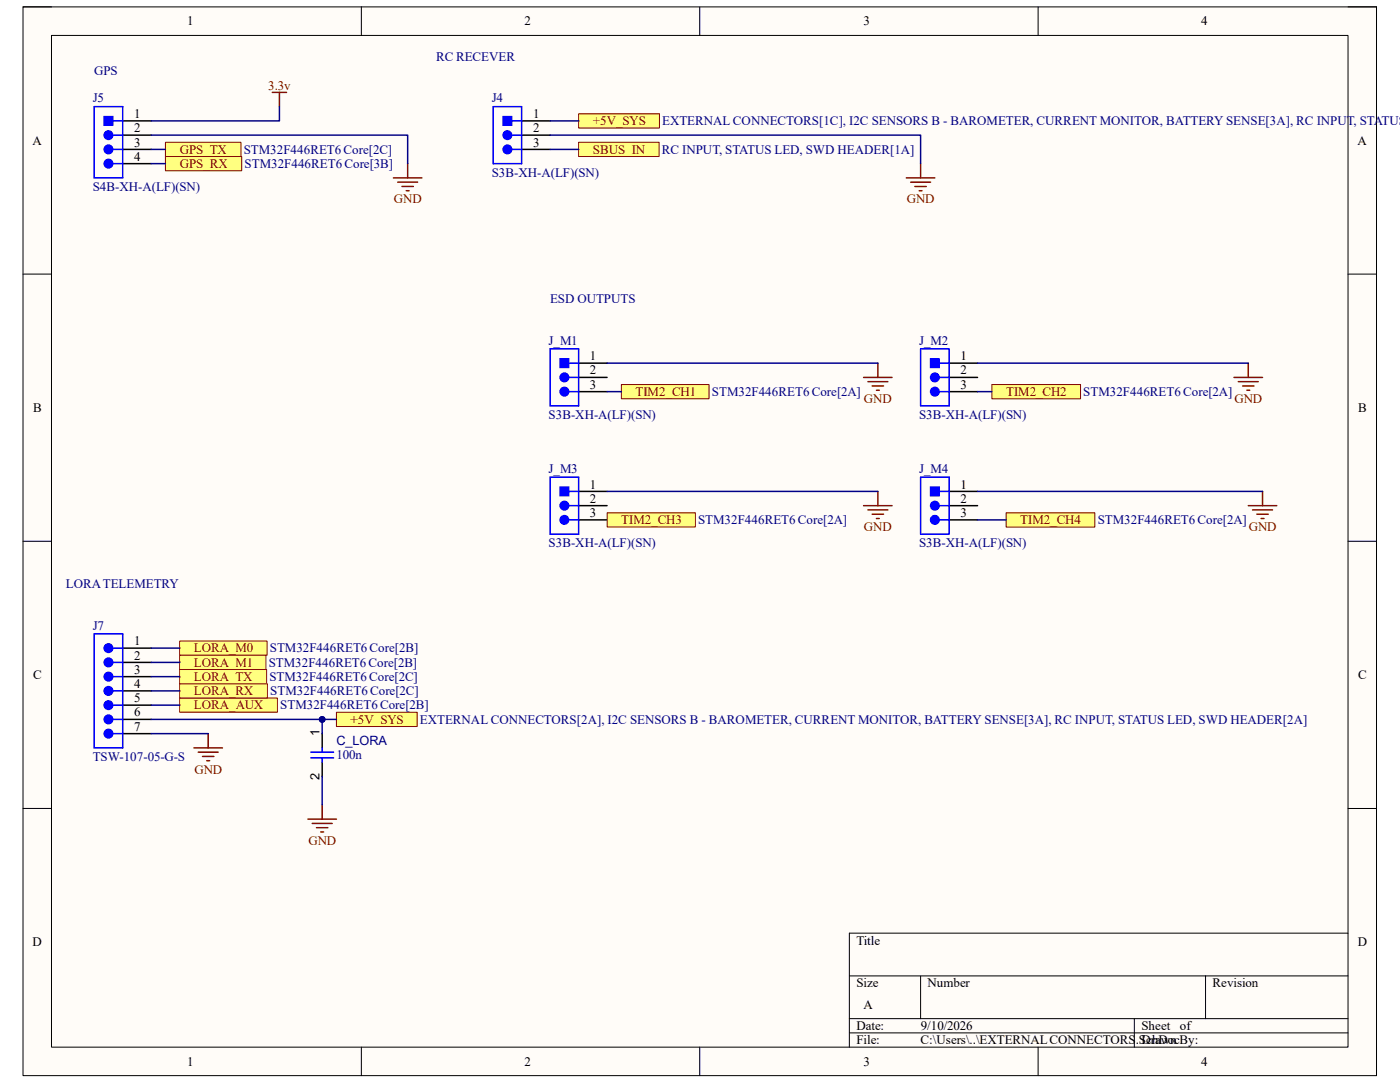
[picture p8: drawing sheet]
<svg xmlns="http://www.w3.org/2000/svg" width="279mm" height="216mm" viewBox="0 0 279 216" stroke-linecap="round" stroke-linejoin="round" font-family="sans-serif">
<path d="M4.6 1.4h270.1v213.2h-270.1z" fill-rule="evenodd" fill="#fffcf8"/>
<path d="M4.6 1.4h270.1v213.2h-270.1z" fill="none" stroke="#000" stroke-width=".2"/>
<path d="M10.3 7.1h258.7v201.8h-258.7z" fill-rule="evenodd" fill="#fffcf8"/>
<g fill="none" stroke="#000" stroke-width=".2">
<path d="M4.6 1.4h5.7M10.3 7.1h258.7v201.8h-258.7zM72.1 1.4v5.7M139.6 1.4v5.7M207.2 1.4v5.7M269 1.4h5.7v5.7M4.6 54.7h5.7M269 54.7h5.7M4.6 108h5.7M269 108h5.7M4.6 161.3h5.7M269 161.3h5.7"/>
<path d="M169.5 194.7h99.5M183.7 194.7v8.6M240.6 194.7v8.6M269 186.2h-99.5v22.7M72.1 208.9v5.7M139.6 208.9v5.7M169.5 203.3h99.5M169.5 206.1h99.5M207.2 208.9v5.7M226.4 203.3v5.6M274.7 208.9v5.7"/>
</g>
<path d="M24.5 24.1h5.7M24.5 27h5.7M24.5 29.8h5.7" fill="none" stroke="#000" stroke-width=".3"/>
<path d="M22.5 29.8h2" fill="none" stroke="#00f" stroke-width=".3"/>
<circle cx="21.6" cy="29.8" r=".85" fill="#00f"/>
<g fill="none" stroke="#00f" stroke-width=".3">
<path d="M22.5 27h2"/>
<circle cx="21.6" cy="29.8" r=".85"/>
</g>
<circle cx="21.6" cy="27" r=".85" fill="#00f"/>
<g fill="none" stroke="#00f" stroke-width=".3">
<path d="M22.5 24.1h2M22.5 32.7h2"/>
<circle cx="21.6" cy="27" r=".85"/>
</g>
<path d="M24.5 32.7h5.7" fill="none" stroke="#000" stroke-width=".3"/>
<circle cx="21.6" cy="32.7" r=".85" fill="#00f"/>
<circle cx="21.6" cy="32.7" r=".85" fill="none" stroke="#00f" stroke-width=".3"/>
<path d="M20.8 23.3h1.7v1.7h-1.7z" fill-rule="evenodd" fill="#00f"/>
<path d="M18.8 21.3h5.7v14.2h-5.7zM20.8 23.3h1.7v1.7h-1.7z" fill="none" stroke="#00f" stroke-width=".3"/>
<path d="M54.3 18.4h2.9M55.8 18.4v2.9" fill="none" stroke="#800000" stroke-width=".3"/>
<path d="M33 28.4h15.1v2.8h-15.1z" fill-rule="evenodd" fill="#ffff80"/>
<path d="M33 28.4h15.1v2.8h-15.1z" fill="none" stroke="#800000" stroke-width=".2"/>
<path d="M33 31.2h15.2v2.9h-15.2z" fill-rule="evenodd" fill="#ffff80"/>
<path d="M33 31.2h15.2v2.9h-15.2z" fill="none" stroke="#800000" stroke-width=".2"/>
<path d="M78.5 35.5h5.7M79.4 36.3h3.9M80.2 37.2h2.3M81.1 38.1h.5M81.4 32.7v2.8" fill="none" stroke="#800000" stroke-width=".3"/>
<circle cx="101.3" cy="29.8" r=".85" fill="#00f"/>
<circle cx="101.3" cy="29.8" r=".85" fill="none" stroke="#00f" stroke-width=".3"/>
<circle cx="101.3" cy="27" r=".85" fill="#00f"/>
<g fill="none" stroke="#00f" stroke-width=".3">
<path d="M102.1 27h2M102.1 29.8h2M102.1 24.1h2"/>
<circle cx="101.3" cy="27" r=".85"/>
</g>
<path d="M104.1 24.1h5.7M104.1 29.8h5.7M104.1 27h5.7" fill="none" stroke="#000" stroke-width=".3"/>
<path d="M100.4 23.3h1.7v1.7h-1.7z" fill-rule="evenodd" fill="#00f"/>
<path d="M98.4 21.3h5.7v11.4h-5.7zM100.4 23.3h1.7v1.7h-1.7z" fill="none" stroke="#00f" stroke-width=".3"/>
<path d="M115.5 22.7h16.1v2.8h-16.1z" fill-rule="evenodd" fill="#ffff80"/>
<path d="M115.5 22.7h16.1v2.8h-16.1z" fill="none" stroke="#800000" stroke-width=".2"/>
<path d="M115.5 28.4h16v2.8h-16z" fill-rule="evenodd" fill="#ffff80"/>
<path d="M115.5 28.4h16v2.8h-16z" fill="none" stroke="#800000" stroke-width=".2"/>
<path d="M180.9 35.5h5.7M181.7 36.4h4M182.6 37.2h2.3M183.4 38.1h.6M183.7 32.7v2.8" fill="none" stroke="#800000" stroke-width=".3"/>
<circle cx="112.6" cy="78.1" r=".85" fill="#00f"/>
<circle cx="112.6" cy="78.1" r=".85" fill="none" stroke="#00f" stroke-width=".3"/>
<circle cx="112.6" cy="75.3" r=".85" fill="#00f"/>
<g fill="none" stroke="#00f" stroke-width=".3">
<path d="M113.5 75.3h2M113.5 78.1h2M113.5 72.5h2"/>
<circle cx="112.6" cy="75.3" r=".85"/>
</g>
<path d="M115.5 72.5h5.7M115.5 78.1h5.7M115.5 75.3h5.7" fill="none" stroke="#000" stroke-width=".3"/>
<path d="M111.8 71.6h1.7v1.7h-1.7z" fill-rule="evenodd" fill="#00f"/>
<path d="M109.8 69.6h5.7v11.4h-5.7zM111.8 71.6h1.7v1.7h-1.7z" fill="none" stroke="#00f" stroke-width=".3"/>
<circle cx="112.6" cy="103.7" r=".85" fill="#00f"/>
<circle cx="112.6" cy="103.7" r=".85" fill="none" stroke="#00f" stroke-width=".3"/>
<circle cx="112.6" cy="100.9" r=".85" fill="#00f"/>
<g fill="none" stroke="#00f" stroke-width=".3">
<path d="M113.5 98.1h2M113.5 100.9h2M113.5 103.7h2"/>
<circle cx="112.6" cy="100.9" r=".85"/>
</g>
<path d="M115.5 98.1h5.7M115.5 103.7h5.7M115.5 100.9h5.7" fill="none" stroke="#000" stroke-width=".3"/>
<path d="M111.8 97.2h1.7v1.7h-1.7z" fill-rule="evenodd" fill="#00f"/>
<path d="M109.8 95.2h5.7v11.4h-5.7zM111.8 97.2h1.7v1.7h-1.7z" fill="none" stroke="#00f" stroke-width=".3"/>
<circle cx="186.6" cy="103.7" r=".85" fill="#00f"/>
<circle cx="186.6" cy="103.7" r=".85" fill="none" stroke="#00f" stroke-width=".3"/>
<circle cx="186.6" cy="100.9" r=".85" fill="#00f"/>
<g fill="none" stroke="#00f" stroke-width=".3">
<path d="M187.4 98.1h2M187.4 100.9h2M187.4 103.7h2"/>
<circle cx="186.6" cy="100.9" r=".85"/>
</g>
<path d="M189.4 98.1h5.7M189.4 103.7h5.7M189.4 100.9h5.7" fill="none" stroke="#000" stroke-width=".3"/>
<path d="M185.7 97.2h1.7v1.7h-1.7z" fill-rule="evenodd" fill="#00f"/>
<path d="M183.7 95.2h5.7v11.4h-5.7zM185.7 97.2h1.7v1.7h-1.7z" fill="none" stroke="#00f" stroke-width=".3"/>
<circle cx="186.6" cy="78.1" r=".85" fill="#00f"/>
<circle cx="186.6" cy="78.1" r=".85" fill="none" stroke="#00f" stroke-width=".3"/>
<circle cx="186.6" cy="75.3" r=".85" fill="#00f"/>
<g fill="none" stroke="#00f" stroke-width=".3">
<path d="M187.4 75.3h2M187.4 78.1h2M187.4 72.5h2"/>
<circle cx="186.6" cy="75.3" r=".85"/>
</g>
<path d="M189.4 72.5h5.7M189.4 78.1h5.7M189.4 75.3h5.7" fill="none" stroke="#000" stroke-width=".3"/>
<path d="M185.7 71.6h1.7v1.7h-1.7z" fill-rule="evenodd" fill="#00f"/>
<path d="M183.7 69.6h5.7v11.4h-5.7zM185.7 71.6h1.7v1.7h-1.7z" fill="none" stroke="#00f" stroke-width=".3"/>
<g fill="none" stroke="#800000" stroke-width=".3">
<path d="M172.3 75.3h5.7M173.2 76.2h4M174.1 77h2.2M174.9 77.9h.6M175.2 72.5v2.8M246.3 75.3h5.7M247.1 76.2h4M248 77h2.3M248.8 77.9h.6M249.1 72.5v2.8M175.2 98.1v2.8M252 98.1v2.8"/>
<path d="M172.3 100.9h5.7M173.2 101.7h4M174.1 102.6h2.2M174.9 103.5h.6M249.1 100.9h5.7M250 101.7h4M250.8 102.6h2.3M251.7 103.5h.6"/>
</g>
<path d="M124 76.7h17.5v2.9h-17.5z" fill-rule="evenodd" fill="#ffff80"/>
<path d="M124 76.7h17.5v2.9h-17.5z" fill="none" stroke="#800000" stroke-width=".2"/>
<path d="M121.2 102.3h17.6v2.9h-17.6z" fill-rule="evenodd" fill="#ffff80"/>
<path d="M121.2 102.3h17.6v2.9h-17.6z" fill="none" stroke="#800000" stroke-width=".2"/>
<path d="M200.8 102.3h17.7v2.9h-17.7z" fill-rule="evenodd" fill="#ffff80"/>
<path d="M200.8 102.3h17.7v2.9h-17.7z" fill="none" stroke="#800000" stroke-width=".2"/>
<path d="M197.9 76.7h17.7v2.9h-17.7z" fill-rule="evenodd" fill="#ffff80"/>
<path d="M197.9 76.7h17.7v2.9h-17.7z" fill="none" stroke="#800000" stroke-width=".2"/>
<path d="M24.5 129.3h5.7M24.5 132.2h5.7M24.5 135h5.7M24.5 137.9h5.7M24.5 140.7h5.7M24.5 143.5h5.7M24.5 146.4h5.7" fill="none" stroke="#000" stroke-width=".3"/>
<path d="M22.5 129.3h2" fill="none" stroke="#00f" stroke-width=".3"/>
<circle cx="21.6" cy="129.3" r=".85" fill="#00f"/>
<g fill="none" stroke="#00f" stroke-width=".3">
<path d="M18.8 126.5h5.7v22.7h-5.7zM22.5 132.2h2"/>
<circle cx="21.6" cy="129.3" r=".85"/>
</g>
<circle cx="21.6" cy="132.2" r=".85" fill="#00f"/>
<g fill="none" stroke="#00f" stroke-width=".3">
<path d="M22.5 135h2M22.5 137.9h2"/>
<circle cx="21.6" cy="132.2" r=".85"/>
</g>
<circle cx="21.6" cy="135" r=".85" fill="#00f"/>
<circle cx="21.6" cy="135" r=".85" fill="none" stroke="#00f" stroke-width=".3"/>
<circle cx="21.6" cy="137.9" r=".85" fill="#00f"/>
<g fill="none" stroke="#00f" stroke-width=".3">
<path d="M22.5 140.7h2M22.5 143.5h2"/>
<circle cx="21.6" cy="137.9" r=".85"/>
</g>
<circle cx="21.6" cy="140.7" r=".85" fill="#00f"/>
<circle cx="21.6" cy="140.7" r=".85" fill="none" stroke="#00f" stroke-width=".3"/>
<circle cx="21.6" cy="143.5" r=".85" fill="#00f"/>
<g fill="none" stroke="#00f" stroke-width=".3">
<path d="M22.5 146.4h2"/>
<circle cx="21.6" cy="143.5" r=".85"/>
</g>
<circle cx="21.6" cy="146.4" r=".85" fill="#00f"/>
<g fill="none" stroke="#00f" stroke-width=".3">
<path d="M62 151.2h4.6M62 150.1h4.6M64.3 149.2v.9M64.3 151.2v.9"/>
<circle cx="21.6" cy="146.4" r=".85"/>
</g>
<path d="M38.7 149.2h5.7M39.6 150.1h3.9M40.4 150.9h2.3M41.3 151.8h.5M41.6 146.4v2.8M61.5 163.4h5.6M62.3 164.3h4M63.2 165.2h2.2M64 166h.6M64.3 160.6v2.8" fill="none" stroke="#800000" stroke-width=".3"/>
<path d="M64.3 146.4v2.8M64.3 152.1v2.8" fill="none" stroke="#000" stroke-width=".3"/>
<path d="M67.1 142.1h16.2v2.9h-16.2z" fill-rule="evenodd" fill="#ffff80"/>
<path d="M67.1 142.1h16.2v2.9h-16.2z" fill="none" stroke="#800000" stroke-width=".2"/>
<path d="M35.9 139.3h19.5v2.8h-19.5z" fill-rule="evenodd" fill="#ffff80"/>
<path d="M35.9 139.3h19.5v2.8h-19.5z" fill="none" stroke="#800000" stroke-width=".2"/>
<path d="M35.9 127.9h17.4v2.9h-17.4z" fill-rule="evenodd" fill="#ffff80"/>
<path d="M35.9 127.9h17.4v2.9h-17.4z" fill="none" stroke="#800000" stroke-width=".2"/>
<path d="M35.9 130.8h17.2v2.8h-17.2z" fill-rule="evenodd" fill="#ffff80"/>
<path d="M35.9 130.8h17.2v2.8h-17.2z" fill="none" stroke="#800000" stroke-width=".2"/>
<path d="M35.9 133.6h17.3v2.8h-17.3z" fill-rule="evenodd" fill="#ffff80"/>
<path d="M35.9 133.6h17.3v2.8h-17.3z" fill="none" stroke="#800000" stroke-width=".2"/>
<path d="M35.9 136.4h17.5v2.9h-17.5z" fill-rule="evenodd" fill="#ffff80"/>
<path d="M35.9 136.4h17.5v2.9h-17.5z" fill="none" stroke="#800000" stroke-width=".2"/>
<g fill="none" stroke="#000080" stroke-width=".3">
<path d="M30.2 27h51.2v5.7M30.2 29.8h2.8M30.2 32.7h2.8M55.8 21.3v2.8h-25.6M109.8 27h73.9v5.7M109.8 24.1h5.7M109.8 29.8h5.7M121.2 78.1h2.8M121.2 72.5h54M195.1 72.5h54M195.1 78.1h2.8M121.2 98.1h54"/>
<path d="M195.1 98.1h56.9M195.1 103.7h5.7M30.2 143.5h34.1v2.9M30.2 146.4h11.4"/>
</g>
<circle cx="64.3" cy="143.6" r=".57" fill="#000080"/>
<circle cx="64.3" cy="143.6" r=".57" fill="none" stroke="#000080" stroke-width=".2"/>
<path d="M64.3 154.9v5.7M64.3 143.5h2.8" fill="none" stroke="#000080" stroke-width=".3"/>
<circle cx="64.3" cy="143.6" r=".57" fill="#000080"/>
<circle cx="64.3" cy="143.6" r=".57" fill="none" stroke="#000080" stroke-width=".2"/>
<path d="M30.2 129.3h5.7M30.2 132.2h5.7M30.2 135h5.7M30.2 137.9h5.7M30.2 140.7h5.7" fill="none" stroke="#000080" stroke-width=".3"/>
<g font-size="2.6">
<text x="37.4" y="5.1">1</text>
<text x="104.7" y="5.1">2</text>
<text x="172.3" y="5.1">3</text>
<text x="239.7" y="5.1">4</text>
<text x="26.8" y="23.5">1</text>
<text x="106.4" y="23.5">1</text>
<text x="6.5" y="28.9">A</text>
<text x="26.8" y="26.4">2</text>
<text x="26.8" y="29.3">3</text>
<text x="106.4" y="29.3">3</text>
<text x="106.4" y="26.4">2</text>
<text x="270.9" y="28.9">A</text>
<text x="26.8" y="32.1">4</text>
<text x="117.7" y="71.9">1</text>
<text x="191.7" y="71.9">1</text>
<text x="117.7" y="77.6">3</text>
<text x="117.7" y="74.7">2</text>
<text x="191.7" y="77.6">3</text>
<text x="191.7" y="74.7">2</text>
<text x="6.6" y="82.2">B</text>
<text x="271.1" y="82.2">B</text>
<text x="117.7" y="97.5">1</text>
<text x="117.7" y="100.3">2</text>
<text x="191.7" y="97.5">1</text>
<text x="191.7" y="100.3">2</text>
<text x="117.7" y="103.2">3</text>
<text x="191.7" y="103.2">3</text>
<text x="26.8" y="128.8">1</text>
<text x="26.8" y="131.6">2</text>
<text x="6.6" y="135.5">C</text>
<text x="26.8" y="134.5">3</text>
<text x="26.8" y="137.3">4</text>
<text x="271.1" y="135.5">C</text>
<text x="26.8" y="140.1">5</text>
<text x="26.8" y="143">6</text>
<text x="26.8" y="145.8">7</text>
<text x="6.5" y="188.8">D</text>
<text x="170.9" y="188.5">Title</text>
<text x="271" y="188.8">D</text>
<text x="170.9" y="197">Size</text>
<text x="185.1" y="197">Number</text>
<text x="242" y="197">Revision</text>
<text x="172.3" y="201.3">A</text>
<text x="170.9" y="205.5">Date:</text>
<text x="170.9" y="208.4">File:</text>
<text x="183.7" y="208.4">C:\Users\..\EXTERNAL CONNECTORS.SchDoc</text>
<text x="183.7" y="205.5">9/10/2026</text>
<text x="227.8" y="208.4">Drawn By:</text>
<text x="227.8" y="205.5">Sheet</text>
<text x="235.5" y="205.5">of</text>
<text x="37.4" y="212.6">1</text>
<text x="104.7" y="212.6">2</text>
<text x="172.3" y="212.6">3</text>
<text x="239.7" y="212.6">4</text>
</g>
<g font-size="2.6" fill="#000080">
<text x="18.8" y="15">GPS</text>
<text x="87" y="12.2">RC RECEVER</text>
<text x="18.5" y="20.4">J5</text>
<text x="98.1" y="20.4">J4</text>
<text x="132.2" y="25">EXTERNAL CONNECTORS[1C], I2C SENSORS B - BAROMETER, CURRENT MONITOR, BATTERY SENSE[3A], RC INPUT, STATUS</text>
<text x="48.6" y="30.6">STM32F446RET6 Core[2C]</text>
<text x="48.8" y="33.5">STM32F446RET6 Core[3B]</text>
<text x="98.1" y="35.2">S3B-XH-A(LF)(SN)</text>
<text x="132.1" y="30.6">RC INPUT, STATUS LED, SWD HEADER[1A]</text>
<text x="18.5" y="38.1">S4B-XH-A(LF)(SN)</text>
<text x="109.8" y="60.5">ESD OUTPUTS</text>
<text x="109.5" y="68.7">J_M1</text>
<text x="183.4" y="68.7">J_M2</text>
<text x="109.5" y="83.6">S3B-XH-A(LF)(SN)</text>
<text x="142.1" y="79">STM32F446RET6 Core[2A]</text>
<text x="183.4" y="83.6">S3B-XH-A(LF)(SN)</text>
<text x="216.2" y="79">STM32F446RET6 Core[2A]</text>
<text x="109.5" y="94.4">J_M3</text>
<text x="183.4" y="94.4">J_M4</text>
<text x="139.3" y="104.6">STM32F446RET6 Core[2A]</text>
<text x="219.1" y="104.6">STM32F446RET6 Core[2A]</text>
<text x="109.5" y="109.1">S3B-XH-A(LF)(SN)</text>
<text x="183.4" y="109.1">S3B-XH-A(LF)(SN)</text>
<text x="13.1" y="117.4">LORA TELEMETRY</text>
<text x="18.5" y="125.6">J7</text>
<text x="53.8" y="130.2">STM32F446RET6 Core[2B]</text>
<text x="53.6" y="133">STM32F446RET6 Core[2B]</text>
<text x="53.8" y="135.8">STM32F446RET6 Core[2C]</text>
<text x="53.9" y="138.7">STM32F446RET6 Core[2C]</text>
<text x="55.9" y="141.6">STM32F446RET6 Core[2B]</text>
<text x="83.8" y="144.4">EXTERNAL CONNECTORS[2A], I2C SENSORS B - BAROMETER, CURRENT MONITOR, BATTERY SENSE[3A], RC INPUT, STATUS LED, SWD HEADER[2A]</text>
<text x="18.5" y="151.8">TSW-107-05-G-S</text>
<text x="67.1" y="151.5">100n</text>
</g>
<g font-size="2.6" fill="#800000">
<text x="53.5" y="17.9">3.3v</text>
<text x="118.3" y="25">+5V_SYS</text>
<text x="35.9" y="30.6">GPS_TX</text>
<text x="35.9" y="33.5">GPS_RX</text>
<text x="118.3" y="30.6">SBUS_IN</text>
<text x="78.6" y="40.6">GND</text>
<text x="181" y="40.6">GND</text>
<text x="126.8" y="79">TIM2_CH1</text>
<text x="172.4" y="80.4">GND</text>
<text x="200.8" y="79">TIM2_CH2</text>
<text x="246.4" y="80.4">GND</text>
<text x="124" y="104.6">TIM2_CH3</text>
<text x="172.4" y="106">GND</text>
<text x="203.6" y="104.6">TIM2_CH4</text>
<text x="249.2" y="106">GND</text>
<text x="38.7" y="130.2">LORA_M0</text>
<text x="38.7" y="133">LORA_M1</text>
<text x="38.7" y="135.8">LORA_TX</text>
<text x="38.7" y="141.6">LORA_AUX</text>
<text x="38.7" y="138.7">LORA_RX</text>
<text x="70" y="144.4">+5V_SYS</text>
<text x="38.8" y="154.3">GND</text>
<text x="61.6" y="168.6">GND</text>
</g>
<g font-size="2.5">
<text x="63.8" y="146.9" transform="rotate(-90 63.8 146.9)">1</text>
<text x="63.8" y="155.6" transform="rotate(-90 63.8 155.6)">2</text>
</g>
<text font-size="2.5" fill="#000080" x="67.1" y="148.7">C_LORA</text>
</svg>
